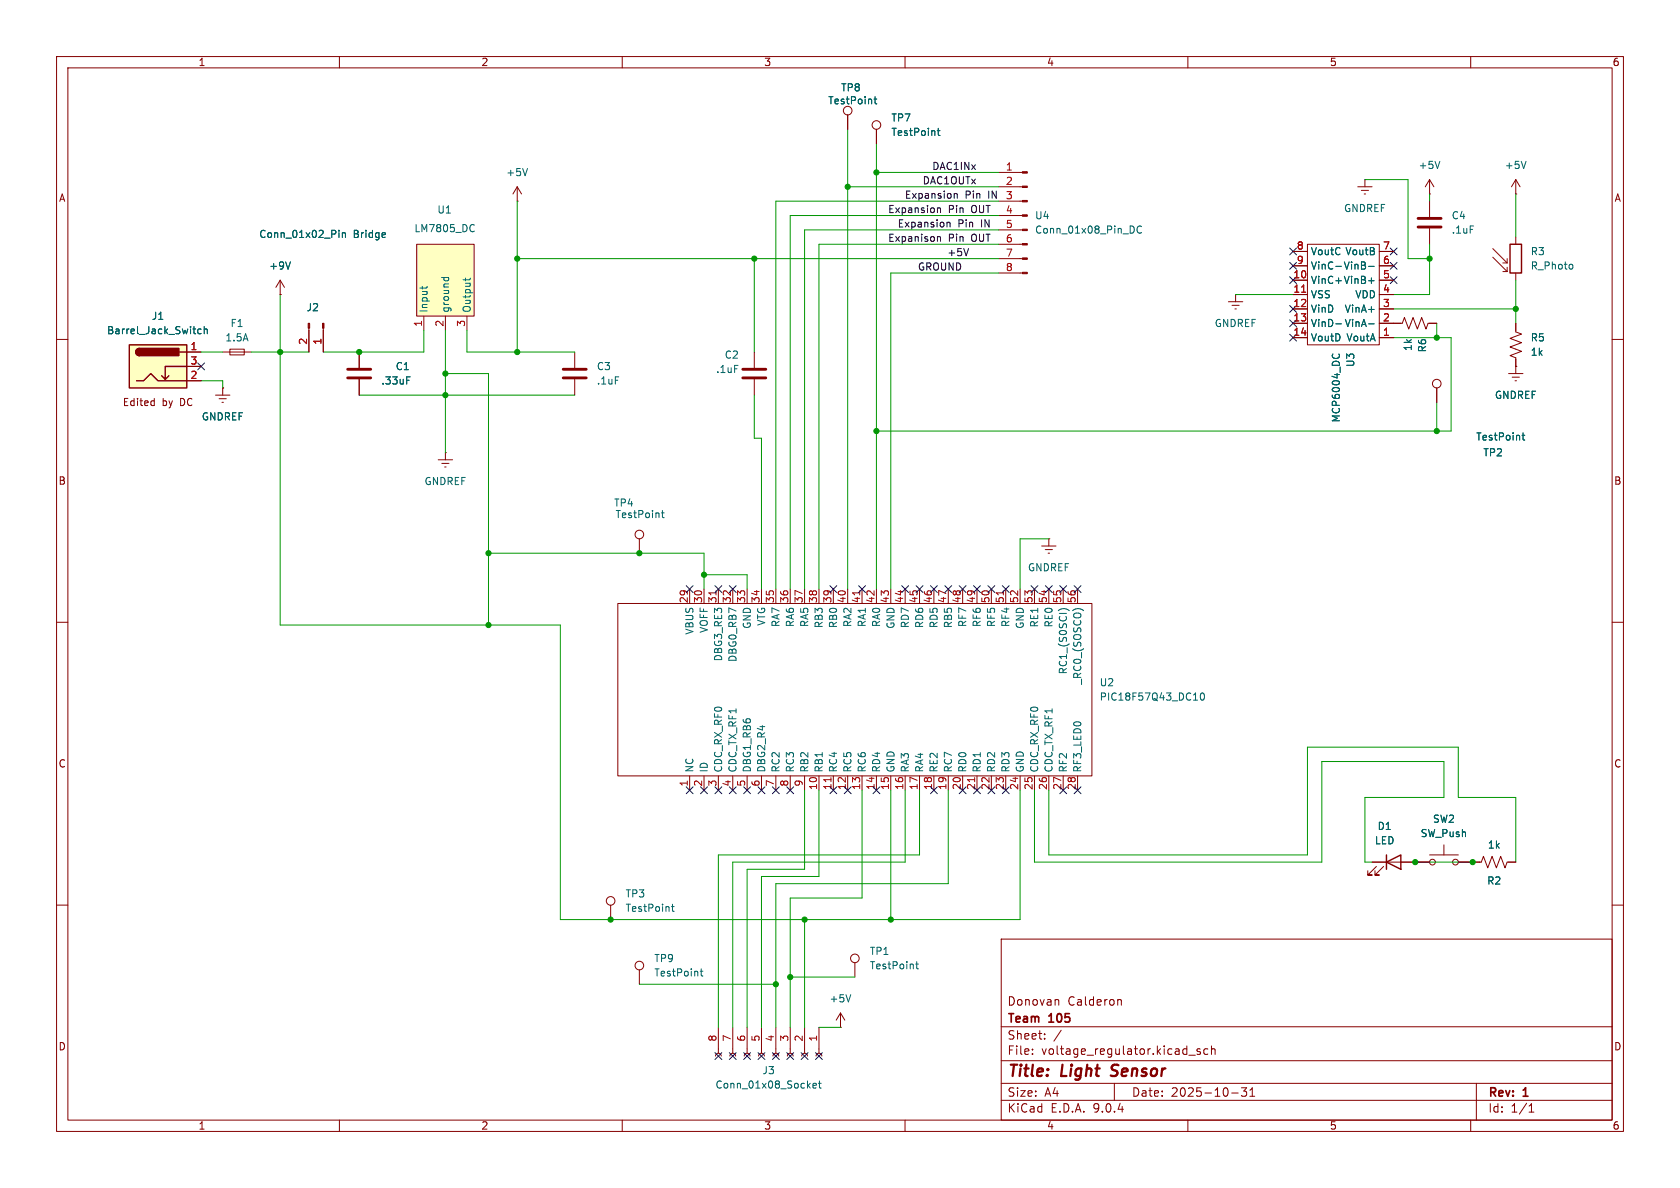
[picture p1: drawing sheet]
<svg xmlns="http://www.w3.org/2000/svg" width="297mm" height="210mm" viewBox="0 0 297 210" stroke-linecap="round" stroke-linejoin="round" font-family="sans-serif">
<g fill="none" stroke="#840000" stroke-width=".18">
<path d="M10 10h277v190h-277zM12 12h273v186h-273zM60 10v2M110 10v2M160 10v2M210 10v2M260 10v2M154.9 22.9v2.5M49.5 52.1h.1M49.5 49.5l-.7 1.3M49.5 49.5l.8 1.3M49.5 49.5v2.6"/>
<path d="M10 60h2M101.6 62.2v2.8M101.6 67.1v2.8M285 60h2M113 95.3v2.5M10 110h2M285 110h2M10 160h2M177 166h108v32h-108zM186.7 176.7h.3l.2 .2v.8M197.7 176.8h.5v.9M285 160h2"/>
<path d="M60 198v2M110 198v2M126.5 186.7l.1-.4 .4-.1 .4 .1 .1 .4M127 181.6v4.6M129 186.7l.2-.4 .3-.1 .4 .1 .1 .4M129.5 181.6v4.6M131.6 186.7l.1-.4 .4-.1 .3 .1 .2 .4M132.1 181.6v4.6M134.1 186.7l.2-.4 .3-.1 .4 .1 .1 .4M134.6 181.6v4.6M136.7 186.7l.1-.4 .4-.1 .3 .1 .2 .4M137.2 181.6v4.6"/>
<path d="M139.2 186.7l.1-.4 .4-.1 .4 .1 .1 .4M139.7 181.6v4.6M141.7 186.7l.2-.4 .3-.1 .4 .1 .1 .4M142.2 181.6v4.6M144.3 186.7l.1-.4 .4-.1 .3 .1 .2 .4M144.8 181.6v4.6M160 198v2M177 194.5h108M177 191.5h108M177 187.5h108M177 181.5h108M182.5 186.3v.1"/>
<path d="M182.5 185.5v.1M184.7 183.6v.1M184.7 182.8v.1M187.6 182.1l-1.3 2M197 191.5v3M210 198v2M210.2 186.5h1.1M212.2 185.5l-.4-.1-.2 .2 .1 .2 .5 .2v.3h-.6M213.5 185.5l-.4-.1-.3 .3v.4l.2 .2h.5M214.2 185.5l.2-.1 .3 .1 .1 .9M214.2 184.9v1.5M217.7 193.2h1.2"/>
<path d="M219.5 192.3h.9l-.5 .6 .4 .1v.7l-.2 .1h-.4l-.2-.1M221 193.8h.8M221 192.7l.4-.4v1.5M260 198v2M261 191.5v6.5M270.3 196.6h.9M270.3 195.5l.4-.4v1.5"/>
<circle cx="154.9" cy="22.1" r=".76"/>
<circle cx="113" cy="94.5" r=".76"/>
</g>
<path d="M196.4 190.1l.2 .1M196.7 188.4l-.1 .2v.4" fill="none" stroke="#840000" stroke-width=".4"/>
<path d="M165.7 23.1h.5M165.9 22.7v1.1l.3 .1M51.3 46.3l-.4 1.3M116.9 90.7h.5M117.1 90.2v1.1l.3 .2M143.7 191.9l.6-.1v-.2l-.4-.1-.2 .2 .1 .6h.5M144.7 191.5h.5M144.9 191.1v1.1l.3 .1" fill="none" stroke="#006464" stroke-width=".18"/>
<path d="M99.6 65.3h4M99.6 66.8h4" fill="none" stroke="#840000" stroke-width=".51"/>
<path d="M73.7 43.2h10.1v12.7h-10.1z" fill="#ffffc2"/>
<g fill="none" stroke="#840000" stroke-width=".18">
<path d="M149.9 20.3v2.6M240 33h2.6M240.7 33.7h1.2M241.2 34.3h.2M241.3 31.8h.1M241.3 31.8v1.2M268 34.3h.1M268 31.8v2.5M268 31.8l-.8 1.2M268 31.8l.7 1.2M54.6 58v4.2M57.1 58v4.2"/>
<path d="M73.7 43.2h10.1v12.7h-10.1zM74.9 55.9v2.5M78.7 55.9v2.5M82.5 55.9v2.5M217.2 53.3h2.5M217.8 54h1.3M218.3 54.6h.3M218.4 52.1h.1M218.4 52.1v1.2M246.4 57.2h1.5l.4-1.1 .7 2.1 .8-2.1 .8 2.1 .7-2.1 .8 2.1 .4-1h1.5M268 57.2v1.5l1 .4-2 .7 2 .8-2 .7 2 .8-2 .8 1 .3v2.8M254 68.6v2.5"/>
<path d="M266.7 66h2.5M267.3 66.7h1.3M267.8 67.3h.3M268 64.8h.1M107.9 160v2.6M113 171.5v2.5"/>
<circle cx="149.9" cy="19.6" r=".76"/>
<circle cx="254" cy="67.8" r=".76"/>
<circle cx="107.9" cy="159.3" r=".76"/>
<circle cx="113" cy="170.7" r=".76"/>
</g>
<g fill="none" stroke="#006464" stroke-width=".18">
<path d="M154.5 17.5h.5M154.7 17.1v1.1l.3 .2M83.6 39.7l.2 .1M269.8 28.5l-.4 1.3M59.9 40.7v.1M59.9 41.1v.9M60.5 41.1v.9M60.5 41.3l.2-.2 .3 .1 .1 .8M68.1 41.2v.2l-.6 .2M74.7 50.6v.5M75.5 50.6l-.1 .3M78 49h1.3"/>
<path d="M78.5 49v.4M79.3 49v.4M82.3 49.2v.4M83.1 49.2l-.2 .3h-1M83.8 40.8l-.2 .2M269.1 76.9h.5M269.3 76.5v1.1l.3 .2M118.9 159.8v1.1l.3 .2M118.7 160.3h.5M123.8 171.7h.5M124 171.3v1.1l.3 .1"/>
</g>
<g fill="#840000" stroke="#840000" stroke-width=".18">
<path d="M57 57.2h.3v.8h-.3z"/>
<path d="M54.5 57.2h.2v.8h-.2z"/>
</g>
<path d="M22.9 61h10.1v7.6h-10.1z" fill="#ffffc2"/>
<path d="M267 43.2h2v5.1h-2zM22.9 61h10.1v7.6h-10.1zM24.1 67.3h1.3l1.3-1.3 1.2 1.3h5.1M24.6 61.6a.64 .64 0 0 0-.6 .6 .64 .64 0 0 0 .6 .7M29.8 66.4l-.6 .7M31.7 62.2h1.3M33 64.8h-3.8v2.3l-.6-.7M245.1 152.4l2.5-1.3v2.6zM245.1 151.1v2.6" fill="none" stroke="#840000" stroke-width=".25"/>
<g fill="#840000" stroke="#840000" stroke-width=".25">
<path d="M24.2 61.8l.4-.2v1.3a.63 .63 0 0 1-.5-.4 .63 .63 0 0 1 .1-.7z"/>
<path d="M24.6 61.6h7v1.3h-7z"/>
</g>
<g fill="none" stroke="#840000" stroke-width=".18">
<path d="M91.4 35.6h.1M91.4 33l-.7 1.3M91.4 33l.8 1.3M91.4 33v2.6M149.9 20.3v2.6M154.9 22.9v2.5M176.5 30.5h4.2M176.5 33h4.2M176.5 35.6h4.2M176.5 38.1h4.2M252.7 34.3h.1M252.7 31.8v2.5"/>
<path d="M252.7 35.6v2.8M252.7 31.8l-.7 1.2M252.7 31.8l.8 1.2M49.5 52.1h.1M54.6 58.4v3.8M57.1 58.4v3.8M176.5 40.6h4.2M176.5 43.2h4.2M176.5 45.7h4.2M176.5 48.3h4.2M228.6 59.7h2.5M228.6 57.2h2.5"/>
<path d="M228.6 54.6h2.5M228.6 52.1h2.5M228.6 49.5h2.5M228.6 47h2.5M228.6 44.5h2.5M231.1 43.2h12.7v17.8h-12.7zM243.8 59.7h2.6M243.8 57.2h3.8M243.8 54.6h2.6M243.8 52.1h2.6M243.8 49.5h2.6M243.8 47h2.6"/>
<path d="M243.8 44.5h2.6M252.7 40.4v2.8M252.7 57.2h1.3M263.9 43.9l2.5 2.6M263.9 45.5l2.5 2.5M265.7 46.5h.7M265.7 48h.7M266.4 45.7v.8M266.4 47.2v.8M268 41.9v1.3M268 48.3v1.2M268 57.2v1.2"/>
<path d="M26.9 70.9h.4M27.3 70.4v1.3M27.3 71.6l-.4 .1M33 62.2h2.6M33 64.8h2.6M33 67.3h2.6M38.1 69.9h2.5M38.7 70.5h1.3M39.2 71.1h.3M39.4 68.6h.1M39.4 62.2h5M39.4 68.6v1.3"/>
<path d="M40.6 61.7h2.6v1h-2.6zM63.5 62.2v2.8M63.5 67.1v2.8M133.3 62.2v2.8M133.3 67.1v2.8M254 68.6v2.5M268 64.8h.1M268 63.5v1.3M77.5 81.3h2.5M78.1 81.9h1.3M78.6 82.6h.3M78.7 80h.1"/>
<path d="M78.7 80v1.3M184.1 96.5h2.6M184.8 97.2h1.3M185.3 97.8h.2M185.4 95.3h.1M185.4 95.3v1.2M109.2 106.7h83.8v30.5h-83.8zM121.9 104.1v2.6M124.5 104.1v2.6M127 104.1v2.6M129.5 104.1v2.6M132.1 104.1v2.6"/>
<path d="M134.6 104.1v2.6M137.2 104.1v2.6M139.7 104.1v2.6M142.2 104.1v2.6M144.8 104.1v2.6M147.3 104.1v2.6M149.9 104.1v2.6M152.4 104.1v2.6M154.9 104.1v2.6M157.5 104.1v2.6M160 104.1v2.6M162.6 104.1v2.6"/>
<path d="M165.1 104.1v2.6M167.6 104.1v2.6M170.2 104.1v2.6M172.7 104.1v2.6M175.3 104.1v2.6M177.8 104.1v2.6M180.3 104.1v2.6M182.9 104.1v2.6M185.4 104.1v2.6M188 104.1v2.6M190.5 104.1v2.6M121.9 137.2v2.5"/>
<path d="M124.5 137.2v2.5M127 137.2v2.5M129.5 137.2v2.5M132.1 137.2v2.5M134.6 137.2v2.5M137.2 137.2v2.5M139.7 137.2v2.5M142.2 137.2v2.5M144.8 137.2v2.5M147.3 137.2v2.5M149.9 137.2v2.5M152.4 137.2v2.5"/>
<path d="M154.9 137.2v2.5M157.5 137.2v2.5M160 137.2v2.5M162.6 137.2v2.5M165.1 137.2v2.5M167.6 137.2v2.5M170.2 137.2v2.5M172.7 137.2v2.5M175.3 137.2v2.5M177.8 137.2v2.5M180.3 137.2v2.5M182.9 137.2v2.5"/>
<path d="M185.4 137.2v2.5M188 137.2v2.5M190.5 137.2v2.5M242.6 152.4h10.1M243.3 153.2l-1.5 1.5h.8h-.8v-.8M244.6 153.2l-1.5 1.5h.7h-.7v-.8M252.7 151.1h5.1M255.3 149.4v1.7M257.8 152.4h4.1l.4-1 .7 2 .8-2 .7 2 .8-2 .8 2 .3-1h1.6M148.6 179.1l-.8 1.2M148.6 179.1l.8 1.2M148.6 179.1v2.5"/>
<path d="M151.1 170.2v2.5M148.6 181.6h.1"/>
<circle cx="253.2" cy="152.4" r=".51"/>
<circle cx="257.3" cy="152.4" r=".51"/>
<circle cx="151.1" cy="169.4" r=".76"/>
</g>
<g fill="none" stroke="#006464" stroke-width=".18">
<path d="M154.5 17.5h.5M154.7 17.1v1.1l.3 .2M93.3 29.8l-.5 1.3M165.7 23.1h.5M165.9 22.7v1.1l.3 .1M254.5 28.5l-.4 1.3M35.6 58.2h-.4l-.2 .2 .1 .5h.5M36.1 58.3l.2-.1h.3v.8M36.1 57.7v1.3M51.3 46.3l-.4 1.3M59.9 40.7v.1M59.9 41.1v.9"/>
<path d="M60.5 41.1v.9M60.5 41.3l.2-.2 .3 .1 .1 .8M68.1 41.2v.2l-.6 .2M201.8 40.1a.6 .6 0 0 0-.8 .4 .6 .6 0 0 0 .6 .7l.2-.1M236.2 57.2h.9M236.2 47.1h.9M242 57.2h.9M242 49.6h.9M242 47.1h.9M277.9 46.8l.2 .2-.2 .5M71.9 66.6h.6M235.7 62.6l-.2 .3"/>
<path d="M236.7 62.6l.1 .3M269.1 76.9h.5M269.3 76.5v1.1l.3 .2M187.1 108a1.46 1.46 0 0 1 1.9 0M211 123.8h.7M212.3 122.6l.2-.1a.68 .68 0 0 1 .4 .6 .68 .68 0 0 1-.4 .7l-.2-.2-.1-.3zM150.4 175.8l-.4 1.3M161.9 170.4h.5M162.1 170v1.1l.3 .2"/>
</g>
<path d="M250.7 38.6h4.1M250.7 40.1h4.1M61.5 65.3h4M61.5 66.8h4M131.3 65.3h4.1M131.3 66.8h4.1" fill="none" stroke="#840000" stroke-width=".51"/>
<path d="M230.1 51.7h.7M126.6 104.4v.8M152 104.4v.8M177.4 104.4v.8M146.9 137.5v.7M172.3 137.5v.7" fill="none" stroke="#a90000" stroke-width=".18"/>
<g fill="#840000" stroke="#840000" stroke-width=".18">
<path d="M180.7 30.4h.9v.2h-.9z"/>
<path d="M180.7 32.9h.9v.2h-.9z"/>
<path d="M180.7 35.4h.9v.3h-.9z"/>
<path d="M180.7 38h.9v.2h-.9z"/>
<path d="M180.7 40.5h.9v.3h-.9z"/>
<path d="M180.7 43.1h.9v.2h-.9z"/>
<path d="M180.7 45.6h.9v.2h-.9z"/>
<path d="M180.7 48.1h.9v.3h-.9z"/>
</g>
<path d="M165.7 36.7v.9M165.7 36.9l.2-.2 .3 .1 .1 .8M167.4 39.3v.8M167.4 39.4l.2-.1h.3l.1 .8M168.7 34.2v.8M168.7 34.3l.2-.1 .3 .1v.7M165.7 41.8v.9M165.7 41.9l.2-.1 .3 .1 .1 .8M171.2 43.9l-.4 1.3" fill="none" stroke="#0f0f0f" stroke-width=".18"/>
<g fill="none" stroke="#009600" stroke-width=".18">
<path d="M91.4 35.6v26.6M149.9 22.9v81.2M149.9 33h26.6M154.9 25.4v78.7M154.9 30.5h21.6M176.5 35.6h-39.3v68.5M176.5 38.1h-36.8v66M241.3 31.8h7.6v13.9h3.8M252.7 34.3v1.3M268 34.3v7.6M49.5 52.1v58.4h49.6v52.1h81.2v-22.9M74.9 58.4v3.8h-17.8"/>
<path d="M78.7 58.4v21.6M82.5 58.4v3.8h19.1M91.4 45.7h85.1M133.3 45.7v16.5M176.5 43.2h-31.7v60.9M176.5 48.3h-19v55.8M176.5 40.6h-34.3v63.5M218.4 52.1h10.2M246.4 59.7h10.1v16.5h-101.6M246.4 54.6h21.6M252.7 43.2v8.9h-6.3M254 57.2v2.5"/>
<path d="M268 49.5v7.7M35.6 62.2h3.8M35.6 67.3h3.8v1.3M44.4 62.2h10.2M63.5 69.9h38.1M78.7 66h7.7v44.5M133.3 69.9v7.6h1.3v26.6M254 71.1v5.1M86.4 97.8h38.1v6.3M185.4 95.3h-5.1v8.8M124.5 101.6h7.6v2.5M142.2 139.7v14h-10.1v27.9"/>
<path d="M144.8 139.7v15.2h-10.2v26.7M152.4 139.7v19.1h-12.7v22.8M157.5 139.7v22.9M160 139.7v12.7h-30.5v29.2M162.6 139.7v11.4h-35.6v30.5M167.6 139.7v16.5h-30.4v25.4M182.9 139.7v12.7h50.8v-17.8h21.6v6.4h-14v11.4h1.3M185.4 139.7v11.4h45.7v-19h26.7v8.9h10.2v11.4M250.2 152.4h10.1M113 174h24.2M139.7 172.7h11.4M142.2 162.6v19"/>
<path d="M144.8 181.6h3.8"/>
</g>
<g fill="none" stroke="#000084" stroke-width=".18">
<path d="M228 54l1.2 1.2M228 56.5l1.2 1.3M228 48.9l1.2 1.2M228 46.4l1.2 1.2M228 43.8l1.2 1.3M228 59.1l1.2 1.2M229.2 54l-1.2 1.2M229.2 56.5l-1.2 1.3M229.2 48.9l-1.2 1.2M229.2 46.4l-1.2 1.2M229.2 43.8l-1.2 1.3M229.2 59.1l-1.2 1.2"/>
<path d="M245.8 48.9l1.2 1.2M245.8 46.4l1.2 1.2M245.8 43.8l1.2 1.3M247 48.9l-1.2 1.2M247 46.4l-1.2 1.2M247 43.8l-1.2 1.3M35 64.2l1.2 1.2M36.2 64.2l-1.2 1.2M121.3 103.5l1.2 1.2M122.5 103.5l-1.2 1.2M126.4 103.5l1.2 1.2M127.6 103.5l-1.2 1.2"/>
<path d="M128.9 103.5l1.2 1.2M130.1 103.5l-1.2 1.2M146.7 103.5l1.2 1.2M147.9 103.5l-1.2 1.2M151.8 103.5l1.2 1.2M153 103.5l-1.2 1.2M159.4 103.5l1.2 1.2M160.6 103.5l-1.2 1.2M162 103.5l1.2 1.2M163.2 103.5l-1.2 1.2M164.5 103.5l1.2 1.2M165.7 103.5l-1.2 1.2"/>
<path d="M167 103.5l1.2 1.2M168.2 103.5l-1.2 1.2M169.6 103.5l1.2 1.2M170.8 103.5l-1.2 1.2M172.1 103.5l1.2 1.2M173.3 103.5l-1.2 1.2M174.7 103.5l1.2 1.2M175.9 103.5l-1.2 1.2M177.2 103.5l1.2 1.2M178.4 103.5l-1.2 1.2M182.3 103.5l1.2 1.2M183.5 103.5l-1.2 1.2"/>
<path d="M184.8 103.5l1.2 1.2M186 103.5l-1.2 1.2M187.4 103.5l1.2 1.2M188.6 103.5l-1.2 1.2M189.9 103.5l1.2 1.2M191.1 103.5l-1.2 1.2M121.3 139.1l1.2 1.2M122.5 139.1l-1.2 1.2M123.9 139.1l1.2 1.2M125.1 139.1l-1.2 1.2M126.4 139.1l1.2 1.2M127.6 139.1l-1.2 1.2"/>
<path d="M128.9 139.1l1.2 1.2M130.1 139.1l-1.2 1.2M131.5 139.1l1.2 1.2M132.7 139.1l-1.2 1.2M134 139.1l1.2 1.2M135.2 139.1l-1.2 1.2M136.6 139.1l1.2 1.2M137.8 139.1l-1.2 1.2M139.1 139.1l1.2 1.2M140.3 139.1l-1.2 1.2M146.7 139.1l1.2 1.2M147.9 139.1l-1.2 1.2"/>
<path d="M149.3 139.1l1.2 1.2M150.5 139.1l-1.2 1.2M154.3 139.1l1.2 1.2M155.5 139.1l-1.2 1.2M164.5 139.1l1.2 1.2M165.7 139.1l-1.2 1.2M169.6 139.1l1.2 1.2M170.8 139.1l-1.2 1.2M172.1 139.1l1.2 1.2M173.3 139.1l-1.2 1.2M174.7 139.1l1.2 1.2M175.9 139.1l-1.2 1.2"/>
<path d="M177.2 139.1l1.2 1.2M178.4 139.1l-1.2 1.2M187.4 139.1l1.2 1.2M188.6 139.1l-1.2 1.2M189.9 139.1l1.2 1.2M191.1 139.1l-1.2 1.2M126.4 186.1l1.2 1.2M127.6 186.1l-1.2 1.2M128.9 186.1l1.2 1.2M130.1 186.1l-1.2 1.2M131.5 186.1l1.2 1.2M132.7 186.1l-1.2 1.2"/>
<path d="M134 186.1l1.2 1.2M135.2 186.1l-1.2 1.2M136.6 186.1l1.2 1.2M137.8 186.1l-1.2 1.2M139.1 186.1l1.2 1.2M140.3 186.1l-1.2 1.2M141.6 186.1l1.2 1.2M142.8 186.1l-1.2 1.2M144.2 186.1l1.2 1.2M145.4 186.1l-1.2 1.2"/>
</g>
<g fill="#009600" stroke="#009600" stroke-width=".18">
<circle cx="142.2" cy="162.6" r=".46"/>
<circle cx="107.9" cy="162.6" r=".46"/>
<circle cx="113" cy="97.8" r=".46"/>
<circle cx="86.4" cy="110.5" r=".46"/>
<circle cx="91.4" cy="45.7" r=".46"/>
<circle cx="124.5" cy="101.6" r=".46"/>
<circle cx="86.4" cy="97.8" r=".46"/>
<circle cx="91.4" cy="62.2" r=".46"/>
<circle cx="49.5" cy="62.2" r=".46"/>
<circle cx="63.5" cy="62.2" r=".46"/>
<circle cx="78.7" cy="69.9" r=".46"/>
<circle cx="78.7" cy="66" r=".46"/>
<circle cx="139.7" cy="172.7" r=".46"/>
<circle cx="137.2" cy="174" r=".46"/>
<circle cx="133.3" cy="45.7" r=".46"/>
<circle cx="154.9" cy="76.2" r=".46"/>
<circle cx="149.9" cy="33" r=".46"/>
<circle cx="154.9" cy="30.5" r=".46"/>
<circle cx="157.5" cy="162.6" r=".46"/>
<circle cx="254" cy="59.7" r=".46"/>
<circle cx="254" cy="76.2" r=".46"/>
<circle cx="252.7" cy="45.7" r=".46"/>
<circle cx="268" cy="54.6" r=".46"/>
<circle cx="260.3" cy="152.4" r=".46"/>
<circle cx="250.2" cy="152.4" r=".46"/>
</g>
<g font-size="2.8" fill="#840000">
<text x="178" y="190.9">Title:</text>
<text x="187.7" y="190.9">Light</text>
<text x="197.3" y="190.9">Sensor</text>
</g>
<g font-size="2.1" fill="#840000">
<text x="178" y="178">Donovan</text>
<text x="188.7" y="178">Calderon</text>
<text x="178" y="184">Sheet:</text>
<text x="178" y="181.2">Team</text>
<text x="185.5" y="181.2">105</text>
<text x="178" y="186.7">File:</text>
<text x="184.1" y="186.7">voltage_regulator.kicad_sch</text>
<text x="178" y="196.9">KiCad</text>
<text x="178" y="194.1">Size:</text>
<text x="184.7" y="194.1">A4</text>
<text x="185.7" y="196.9">E.D.A.</text>
<text x="193.3" y="196.9">9.0.4</text>
<text x="200" y="194.1">Date:</text>
<text x="207" y="194.1">2025-10-31</text>
<text x="263" y="194.3">Rev:</text>
<text x="263" y="196.9">Id:</text>
<text x="267.1" y="196.9">1/1</text>
<text x="269.4" y="194.3">1</text>
</g>
<g font-size="1.8" fill="#840000">
<text x="35" y="11.9">1</text>
<text x="85" y="11.9">2</text>
<text x="135" y="11.9">3</text>
<text x="185" y="11.9">4</text>
<text x="235" y="11.9">5</text>
<text x="285" y="11.9">6</text>
<text x="10.3" y="35.9">A</text>
<text x="285.3" y="35.9">A</text>
<text x="21.6" y="72">Edited</text>
<text x="28.6" y="72">by</text>
<text x="31.9" y="72">DC</text>
<text x="10.3" y="85.9">B</text>
<text x="285.3" y="85.9">B</text>
<text x="10.3" y="135.9">C</text>
<text x="285.3" y="135.9">C</text>
<text x="10.3" y="185.9">D</text>
<text x="285.3" y="185.9">D</text>
<text x="35" y="199.9">1</text>
<text x="85" y="199.9">2</text>
<text x="135" y="199.9">3</text>
<text x="185" y="199.9">4</text>
<text x="235" y="199.9">5</text>
<text x="285" y="199.9">6</text>
</g>
<g font-size="1.8" fill="#006464">
<text x="148.6" y="16.4">TP8</text>
<text x="146.3" y="18.6">TestPoint</text>
<text x="157.5" y="21.7">TP7</text>
<text x="157.5" y="24.2">TestPoint</text>
<text x="89.4" y="31.3">+5V</text>
<text x="250.7" y="30.1">+5V</text>
<text x="265.9" y="30.1">+5V</text>
<text x="73.2" y="41.2">LM7805_DC</text>
<text x="77.2" y="37.9">U1</text>
<text x="182.9" y="41.5">Conn_01x08_Pin_DC</text>
<text x="182.9" y="39">U4</text>
<text x="237.5" y="37.7">GNDREF</text>
<text x="256.5" y="39">C4</text>
<text x="256.5" y="41.5">.1uF</text>
<text x="45.7" y="42.3">Conn_01x02_Pin</text>
<text x="47.5" y="47.9">+9V</text>
<text x="62.4" y="42.3">Bridge</text>
<text x="231.6" y="47.9">VinC-</text>
<text x="231.6" y="45.3">VoutC VoutB</text>
<text x="237.4" y="47.9">VinB-</text>
<text x="270.5" y="45.3">R3</text>
<text x="270.5" y="47.9">R_Photo</text>
<text x="231.6" y="52.9">VSS</text>
<text x="231.6" y="50.4">VinC+ VinB+</text>
<text x="239.5" y="52.9">VDD</text>
<text x="18.8" y="59.3">Barrel_Jack_Switch</text>
<text x="26.7" y="56.7">J1</text>
<text x="40.7" y="58">F1</text>
<text x="54.1" y="55.2">J2</text>
<text x="75.8" y="55.4" transform="rotate(-90 75.8 55.4)">Input</text>
<text x="79.6" y="55.4" transform="rotate(-90 79.6 55.4)">ground</text>
<text x="83.4" y="55.4" transform="rotate(-90 83.4 55.4)">Output</text>
<text x="214.6" y="58">GNDREF</text>
<text x="231.6" y="58">VinD-</text>
<text x="231.6" y="55.5">VinD</text>
<text x="237.6" y="58">VinA-</text>
<text x="237.6" y="55.5">VinA+</text>
<text x="39.8" y="60.6">1.5A</text>
<text x="69.9" y="65.6">C1</text>
<text x="105.4" y="65.6">C3</text>
<text x="128" y="63.6">C2</text>
<text x="231.6" y="60.6">VoutD</text>
<text x="237.9" y="60.6">VoutA</text>
<text x="239.6" y="65" transform="rotate(-90 239.6 65)">U3</text>
<text x="249.8" y="62.1" transform="rotate(-90 249.8 62.1)">1k</text>
<text x="252.3" y="62.4" transform="rotate(-90 252.3 62.4)">R6</text>
<text x="270.5" y="60.6">R5</text>
<text x="270.5" y="63.1">1k</text>
<text x="67.3" y="68.2">.33uF</text>
<text x="105.4" y="68.2">.1uF</text>
<text x="126.5" y="66.1">.1uF</text>
<text x="264.2" y="70.7">GNDREF</text>
<text x="35.6" y="74.5">GNDREF</text>
<text x="237.1" y="74.8" transform="rotate(-90 237.1 74.8)">MCP6004_DC</text>
<text x="260.9" y="78.1">TestPoint</text>
<text x="262.1" y="80.9">TP2</text>
<text x="74.9" y="86">GNDREF</text>
<text x="108.5" y="89.8">TP4</text>
<text x="108.7" y="91.8">TestPoint</text>
<text x="181.6" y="101.2">GNDREF</text>
<text x="122.8" y="112.3" transform="rotate(-90 122.8 112.3)">VBUS</text>
<text x="125.3" y="112" transform="rotate(-90 125.3 112)">VOFF</text>
<text x="132.9" y="111.3" transform="rotate(-90 132.9 111.3)">GND</text>
<text x="135.5" y="110.7" transform="rotate(-90 135.5 110.7)">VTG</text>
<text x="138" y="111" transform="rotate(-90 138 111)">RA7</text>
<text x="140.6" y="111" transform="rotate(-90 140.6 111)">RA6</text>
<text x="143.1" y="111" transform="rotate(-90 143.1 111)">RA5</text>
<text x="145.6" y="111.1" transform="rotate(-90 145.6 111.1)">RB3</text>
<text x="148.2" y="111.1" transform="rotate(-90 148.2 111.1)">RB0</text>
<text x="150.7" y="111" transform="rotate(-90 150.7 111)">RA2</text>
<text x="153.3" y="111" transform="rotate(-90 153.3 111)">RA1</text>
<text x="155.8" y="111" transform="rotate(-90 155.8 111)">RA0</text>
<text x="158.3" y="111.3" transform="rotate(-90 158.3 111.3)">GND</text>
<text x="160.9" y="111.1" transform="rotate(-90 160.9 111.1)">RD7</text>
<text x="163.4" y="111.1" transform="rotate(-90 163.4 111.1)">RD6</text>
<text x="166" y="111.1" transform="rotate(-90 166 111.1)">RD5</text>
<text x="168.5" y="111.1" transform="rotate(-90 168.5 111.1)">RB5</text>
<text x="171" y="111" transform="rotate(-90 171 111)">RF7</text>
<text x="173.6" y="111" transform="rotate(-90 173.6 111)">RF6</text>
<text x="176.1" y="111" transform="rotate(-90 176.1 111)">RF5</text>
<text x="178.7" y="111" transform="rotate(-90 178.7 111)">RF4</text>
<text x="181.2" y="111.3" transform="rotate(-90 181.2 111.3)">GND</text>
<text x="183.7" y="111" transform="rotate(-90 183.7 111)">RE1</text>
<text x="186.3" y="111" transform="rotate(-90 186.3 111)">RE0</text>
<text x="127.9" y="117" transform="rotate(-90 127.9 117)">DBG3_RE3</text>
<text x="130.4" y="117.1" transform="rotate(-90 130.4 117.1)">DBG0_RB7</text>
<text x="188.8" y="119.3" transform="rotate(-90 188.8 119.3)">RC1_(S0SCI)</text>
<text x="191.4" y="121.1" transform="rotate(-90 191.4 121.1)">_RC0_(SOSCO)</text>
<text x="194.3" y="124.1">PIC18F57Q43_DC10</text>
<text x="194.3" y="121.5">U2</text>
<text x="122.8" y="136.7" transform="rotate(-90 122.8 136.7)">NC</text>
<text x="125.3" y="136.7" transform="rotate(-90 125.3 136.7)">ID</text>
<text x="127.9" y="136.7" transform="rotate(-90 127.9 136.7)">CDC_RX_RF0</text>
<text x="130.4" y="136.7" transform="rotate(-90 130.4 136.7)">CDC_TX_RF1</text>
<text x="132.9" y="136.7" transform="rotate(-90 132.9 136.7)">DBG1_RB6</text>
<text x="135.5" y="136.7" transform="rotate(-90 135.5 136.7)">DBG2_R4</text>
<text x="138" y="136.7" transform="rotate(-90 138 136.7)">RC2</text>
<text x="140.6" y="136.7" transform="rotate(-90 140.6 136.7)">RC3</text>
<text x="143.1" y="136.7" transform="rotate(-90 143.1 136.7)">RB2</text>
<text x="145.6" y="136.7" transform="rotate(-90 145.6 136.7)">RB1</text>
<text x="148.2" y="136.7" transform="rotate(-90 148.2 136.7)">RC4</text>
<text x="150.7" y="136.7" transform="rotate(-90 150.7 136.7)">RC5</text>
<text x="153.3" y="136.7" transform="rotate(-90 153.3 136.7)">RC6</text>
<text x="155.8" y="136.7" transform="rotate(-90 155.8 136.7)">RD4</text>
<text x="158.3" y="136.7" transform="rotate(-90 158.3 136.7)">GND</text>
<text x="160.9" y="136.7" transform="rotate(-90 160.9 136.7)">RA3</text>
<text x="163.4" y="136.7" transform="rotate(-90 163.4 136.7)">RA4</text>
<text x="166" y="136.7" transform="rotate(-90 166 136.7)">RE2</text>
<text x="168.5" y="136.7" transform="rotate(-90 168.5 136.7)">RC7</text>
<text x="171" y="136.7" transform="rotate(-90 171 136.7)">RD0</text>
<text x="173.6" y="136.7" transform="rotate(-90 173.6 136.7)">RD1</text>
<text x="176.1" y="136.7" transform="rotate(-90 176.1 136.7)">RD2</text>
<text x="178.7" y="136.7" transform="rotate(-90 178.7 136.7)">RD3</text>
<text x="181.2" y="136.7" transform="rotate(-90 181.2 136.7)">GND</text>
<text x="183.7" y="136.7" transform="rotate(-90 183.7 136.7)">CDC_RX_RF0</text>
<text x="186.3" y="136.7" transform="rotate(-90 186.3 136.7)">CDC_TX_RF1</text>
<text x="188.8" y="136.7" transform="rotate(-90 188.8 136.7)">RF2</text>
<text x="191.4" y="136.7" transform="rotate(-90 191.4 136.7)">RF3_LED0</text>
<text x="243" y="149.5">LED</text>
<text x="243.5" y="146.9">D1</text>
<text x="251.1" y="148.2">SW_Push</text>
<text x="253.2" y="145.6">SW2</text>
<text x="262.9" y="150.2">1k</text>
<text x="110.5" y="158.9">TP3</text>
<text x="110.5" y="161.4">TestPoint</text>
<text x="262.8" y="156.6">R2</text>
<text x="115.6" y="170.3">TP9</text>
<text x="115.6" y="172.8">TestPoint</text>
<text x="153.7" y="169">TP1</text>
<text x="153.7" y="171.6">TestPoint</text>
<text x="146.6" y="177.4">+5V</text>
<text x="134.7" y="190.1">J3</text>
<text x="126.4" y="192.6">Conn_01x08_Socket</text>
</g>
<g font-size="1.8" fill="#0f0f0f">
<text x="159.9" y="35.2">Expansion</text>
<text x="163" y="32.7">DAC1OUTx</text>
<text x="164.7" y="30.1">DAC1INx</text>
<text x="170.6" y="35.2">Pin</text>
<text x="174.8" y="35.2">IN 3</text>
<text x="156.9" y="37.8">Expansion</text>
<text x="158.6" y="40.3">Expansion</text>
<text x="167.6" y="37.8">Pin</text>
<text x="169.3" y="40.3">Pin</text>
<text x="171.8" y="37.8">OUT</text>
<text x="173.5" y="40.3">IN</text>
<text x="156.9" y="42.8">Expanison</text>
<text x="162.2" y="47.9">GROUND</text>
<text x="167.4" y="45.4">+5V</text>
<text x="167.6" y="42.8">Pin</text>
<text x="171.8" y="42.8">OUT</text>
</g>
<g font-size="1.8" fill="#a90000">
<text x="177.7" y="30.2">1</text>
<text x="177.7" y="32.8">2</text>
<text x="177.7" y="37.8">4</text>
<text x="177.7" y="40.4">5</text>
<text x="177.7" y="42.9">6</text>
<text x="177.7" y="45.5">7</text>
<text x="229.2" y="46.7">9</text>
<text x="229.2" y="44.2">8</text>
<text x="244.4" y="46.7">6</text>
<text x="244.4" y="44.2">7</text>
<text x="177.7" y="48">8</text>
<text x="228.6" y="51.8">11</text>
<text x="228.6" y="49.3">10</text>
<text x="244.4" y="51.8">4</text>
<text x="244.4" y="49.3">5</text>
<text x="74.7" y="57.9" transform="rotate(-90 74.7 57.9)">1</text>
<text x="78.5" y="57.9" transform="rotate(-90 78.5 57.9)">2</text>
<text x="82.3" y="57.9" transform="rotate(-90 82.3 57.9)">3</text>
<text x="228.6" y="59.4">14</text>
<text x="228.6" y="56.9">13</text>
<text x="228.6" y="54.4">12</text>
<text x="244.4" y="59.4">1</text>
<text x="244.4" y="56.9">2</text>
<text x="244.4" y="54.4">3</text>
<text x="33.6" y="62">1</text>
<text x="33.6" y="64.5">3</text>
<text x="54.4" y="61" transform="rotate(-90 54.4 61)">2</text>
<text x="56.9" y="61" transform="rotate(-90 56.9 61)">1</text>
<text x="33.6" y="67.1">2</text>
<text x="121.7" y="106.7" transform="rotate(-90 121.7 106.7)">29</text>
<text x="124.2" y="106.7" transform="rotate(-90 124.2 106.7)">30</text>
<text x="126.7" y="106.7" transform="rotate(-90 126.7 106.7)">31</text>
<text x="129.3" y="106.7" transform="rotate(-90 129.3 106.7)">32</text>
<text x="131.8" y="106.7" transform="rotate(-90 131.8 106.7)">33</text>
<text x="134.4" y="106.7" transform="rotate(-90 134.4 106.7)">34</text>
<text x="136.9" y="106.7" transform="rotate(-90 136.9 106.7)">35</text>
<text x="139.4" y="106.7" transform="rotate(-90 139.4 106.7)">36</text>
<text x="142" y="106.7" transform="rotate(-90 142 106.7)">37</text>
<text x="144.5" y="106.7" transform="rotate(-90 144.5 106.7)">38</text>
<text x="147.1" y="106.7" transform="rotate(-90 147.1 106.7)">39</text>
<text x="149.6" y="106.7" transform="rotate(-90 149.6 106.7)">40</text>
<text x="152.1" y="106.7" transform="rotate(-90 152.1 106.7)">41</text>
<text x="154.7" y="106.7" transform="rotate(-90 154.7 106.7)">42</text>
<text x="157.2" y="106.7" transform="rotate(-90 157.2 106.7)">43</text>
<text x="159.8" y="106.7" transform="rotate(-90 159.8 106.7)">44</text>
<text x="162.3" y="106.7" transform="rotate(-90 162.3 106.7)">45</text>
<text x="164.8" y="106.7" transform="rotate(-90 164.8 106.7)">46</text>
<text x="167.4" y="106.7" transform="rotate(-90 167.4 106.7)">47</text>
<text x="169.9" y="106.7" transform="rotate(-90 169.9 106.7)">48</text>
<text x="172.5" y="106.7" transform="rotate(-90 172.5 106.7)">49</text>
<text x="175" y="106.7" transform="rotate(-90 175 106.7)">50</text>
<text x="177.5" y="106.7" transform="rotate(-90 177.5 106.7)">51</text>
<text x="180.1" y="106.7" transform="rotate(-90 180.1 106.7)">52</text>
<text x="182.6" y="106.7" transform="rotate(-90 182.6 106.7)">53</text>
<text x="185.2" y="106.7" transform="rotate(-90 185.2 106.7)">54</text>
<text x="187.7" y="106.7" transform="rotate(-90 187.7 106.7)">55</text>
<text x="190.2" y="106.7" transform="rotate(-90 190.2 106.7)">56</text>
<text x="121.7" y="139.1" transform="rotate(-90 121.7 139.1)">1</text>
<text x="124.2" y="139.1" transform="rotate(-90 124.2 139.1)">2</text>
<text x="126.7" y="139.1" transform="rotate(-90 126.7 139.1)">3</text>
<text x="129.3" y="139.1" transform="rotate(-90 129.3 139.1)">4</text>
<text x="131.8" y="139.1" transform="rotate(-90 131.8 139.1)">5</text>
<text x="134.4" y="139.1" transform="rotate(-90 134.4 139.1)">6</text>
<text x="136.9" y="139.1" transform="rotate(-90 136.9 139.1)">7</text>
<text x="139.4" y="139.1" transform="rotate(-90 139.4 139.1)">8</text>
<text x="142" y="139.1" transform="rotate(-90 142 139.1)">9</text>
<text x="144.5" y="139.7" transform="rotate(-90 144.5 139.7)">10</text>
<text x="147.1" y="139.7" transform="rotate(-90 147.1 139.7)">11</text>
<text x="149.6" y="139.7" transform="rotate(-90 149.6 139.7)">12</text>
<text x="152.1" y="139.7" transform="rotate(-90 152.1 139.7)">13</text>
<text x="154.7" y="139.7" transform="rotate(-90 154.7 139.7)">14</text>
<text x="157.2" y="139.7" transform="rotate(-90 157.2 139.7)">15</text>
<text x="159.8" y="139.7" transform="rotate(-90 159.8 139.7)">16</text>
<text x="162.3" y="139.7" transform="rotate(-90 162.3 139.7)">17</text>
<text x="164.8" y="139.7" transform="rotate(-90 164.8 139.7)">18</text>
<text x="167.4" y="139.7" transform="rotate(-90 167.4 139.7)">19</text>
<text x="169.9" y="139.7" transform="rotate(-90 169.9 139.7)">20</text>
<text x="172.5" y="139.7" transform="rotate(-90 172.5 139.7)">21</text>
<text x="175" y="139.7" transform="rotate(-90 175 139.7)">22</text>
<text x="177.5" y="139.7" transform="rotate(-90 177.5 139.7)">23</text>
<text x="180.1" y="139.7" transform="rotate(-90 180.1 139.7)">24</text>
<text x="182.6" y="139.7" transform="rotate(-90 182.6 139.7)">25</text>
<text x="185.2" y="139.7" transform="rotate(-90 185.2 139.7)">26</text>
<text x="187.7" y="139.7" transform="rotate(-90 187.7 139.7)">27</text>
<text x="190.2" y="139.7" transform="rotate(-90 190.2 139.7)">28</text>
<text x="126.7" y="184.2" transform="rotate(-90 126.7 184.2)">8</text>
<text x="129.3" y="184.2" transform="rotate(-90 129.3 184.2)">7</text>
<text x="131.8" y="184.2" transform="rotate(-90 131.8 184.2)">6</text>
<text x="134.4" y="184.2" transform="rotate(-90 134.4 184.2)">5</text>
<text x="136.9" y="184.2" transform="rotate(-90 136.9 184.2)">4</text>
<text x="139.4" y="184.2" transform="rotate(-90 139.4 184.2)">3</text>
<text x="142" y="184.2" transform="rotate(-90 142 184.2)">2</text>
<text x="144.5" y="184.2" transform="rotate(-90 144.5 184.2)">1</text>
</g>
</svg>
